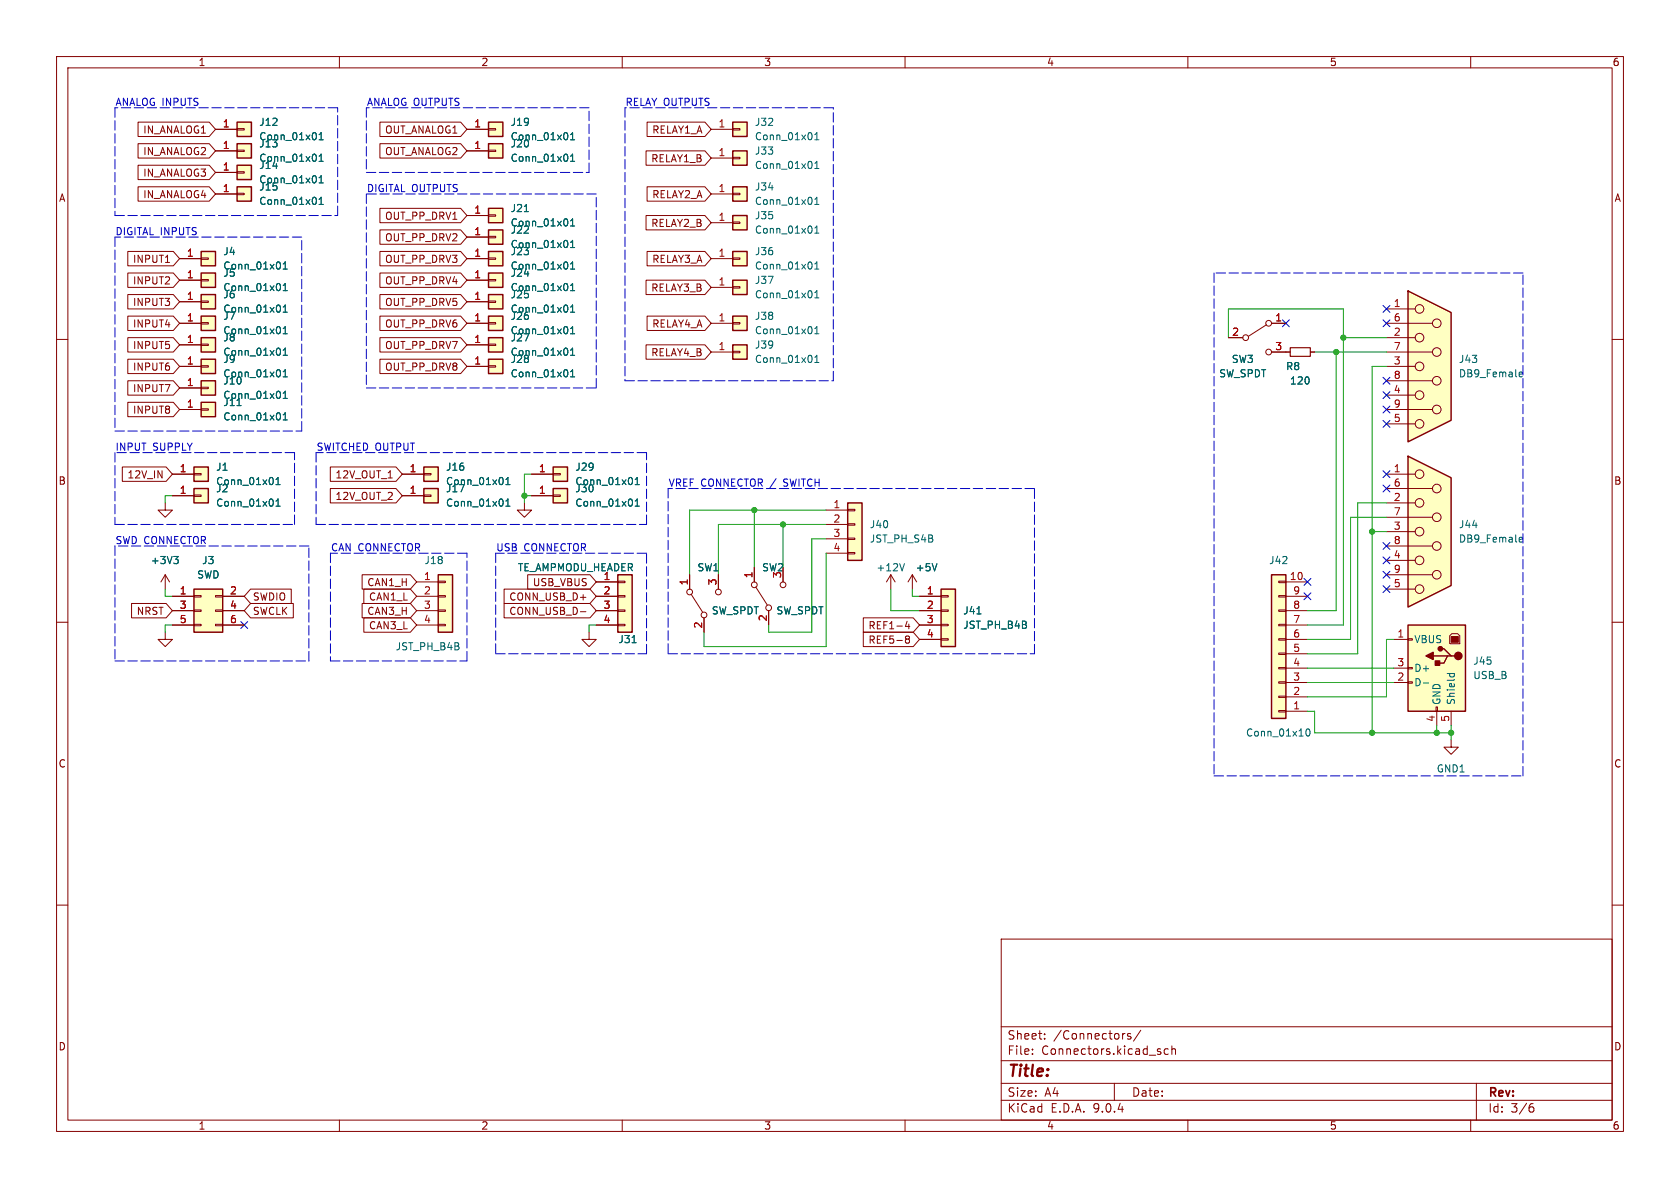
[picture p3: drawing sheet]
<svg xmlns="http://www.w3.org/2000/svg" width="297mm" height="210mm" viewBox="0 0 297 210" stroke-linecap="round" stroke-linejoin="round" font-family="sans-serif">
<g fill="none" stroke="#840000" stroke-width=".18">
<path d="M10 10h277v190h-277zM12 12h273v186h-273zM60 10v2M110 10v2M160 10v2M210 10v2M260 10v2M10 60h2M285 60h2M29.2 88.9v1.3h1.3l-1.3 1.2-1.3-1.2h1.3M10 110h2M285 110h2"/>
<path d="M10 160h2M177 166h108v32h-108zM285 160h2M60 198v2M110 198v2M160 198v2M177 194.5h108M177 191.5h108M177 187.5h108M177 181.5h108M182.5 186.3v.1M182.5 185.5v.1"/>
<path d="M184.7 183.6v.1M184.7 182.8v.1M197 191.5v3M198.7 182.7h.2M199.9 182.8l-.4-.1-.2 .2 .1 .2 .5 .2v.3h-.6M201.7 182.1l-1.3 2M205.2 186v.3M206.5 185.5l-.4-.1-.3 .3v.4l.2 .2h.5M207.2 185.5l.2-.1 .3 .1 .1 .9M207.2 184.9v1.5M210 198v2M260 198v2"/>
<path d="M261 191.5v6.5M270.6 195.7h.4l.2 .3-.1 .5-.5 .1M271 195.1l-.4 .1"/>
</g>
<path d="M77.5 101.6h2.5v10.2h-2.5z" fill="#ffffc2"/>
<path d="M77.5 101.6h2.5v10.2h-2.5z" fill="none" stroke="#840000" stroke-width=".25"/>
<path d="M73.7 102.9h3.8M73.7 105.4h3.8M73.7 108h3.8M73.7 110.5h3.8M77.5 102.7h1.2v.3h-1.2zM77.5 105.3h1.2v.2h-1.2zM77.5 107.8h1.2v.3h-1.2zM77.5 110.4h1.2v.2h-1.2z" fill="none" stroke="#840000" stroke-width=".18"/>
<path d="M34.3 104.1h5.1v7.7h-5.1z" fill="#ffffc2"/>
<path d="M34.3 104.1h5.1v7.7h-5.1z" fill="none" stroke="#840000" stroke-width=".25"/>
<g fill="none" stroke="#840000" stroke-width=".18">
<path d="M29.2 111.8v1.2h1.3l-1.3 1.3-1.3-1.3h1.3M30.5 105.4h3.8M30.5 108h3.8M30.5 110.5h3.8M34.3 105.3h1.3v.2h-1.3zM34.3 107.8h1.3v.3h-1.3zM34.3 110.4h1.3v.2h-1.3zM38.1 105.3h1.3v.2h-1.3zM38.1 107.8h1.3v.3h-1.3zM38.1 110.4h1.3v.2h-1.3zM39.4 105.4h3.8M39.4 108h3.8"/>
<path d="M39.4 110.5h3.8"/>
</g>
<path d="M74.9 86.4h2.6v2.5h-2.6z" fill="#ffffc2"/>
<path d="M74.9 86.4h2.6v2.5h-2.6z" fill="none" stroke="#840000" stroke-width=".25"/>
<path d="M71.1 87.6h3.8M74.9 87.5h1.3v.3h-1.3z" fill="none" stroke="#840000" stroke-width=".18"/>
<path d="M89.4 89.5h.8M89.4 88.6l.4-.4v1.3" fill="none" stroke="#006464" stroke-width=".18"/>
<path d="M74.9 82.6h2.6v2.5h-2.6z" fill="#ffffc2"/>
<path d="M74.9 82.6h2.6v2.5h-2.6z" fill="none" stroke="#840000" stroke-width=".25"/>
<path d="M71.1 83.8h3.8M74.9 83.7h1.3v.2h-1.3z" fill="none" stroke="#840000" stroke-width=".18"/>
<path d="M89.4 85.7h.8M89.4 84.8l.4-.4v1.3" fill="none" stroke="#006464" stroke-width=".18"/>
<path d="M97.8 82.6h2.5v2.5h-2.5z" fill="#ffffc2"/>
<path d="M97.8 82.6h2.5v2.5h-2.5z" fill="none" stroke="#840000" stroke-width=".25"/>
<path d="M94 83.8h3.8M97.8 83.7h1.3v.2h-1.3z" fill="none" stroke="#840000" stroke-width=".18"/>
<path d="M112.3 85.7h.7M112.3 84.8l.4-.4v1.3" fill="none" stroke="#006464" stroke-width=".18"/>
<path d="M166.4 104.1h2.5v10.2h-2.5z" fill="#ffffc2"/>
<path d="M166.4 104.1h2.5v10.2h-2.5z" fill="none" stroke="#840000" stroke-width=".25"/>
<g fill="none" stroke="#840000" stroke-width=".18">
<path d="M157.5 101.6l-.8 1.3M157.5 101.6l.7 1.3M157.5 101.6v2.5M161.3 101.6l-.8 1.3M161.3 101.6l.8 1.3M161.3 101.6v2.5M162.6 105.4h3.8M162.6 108h3.8M162.6 110.5h3.8M162.6 113h3.8M166.4 105.3h1.2v.2h-1.2zM166.4 107.8h1.2v.3h-1.2z"/>
<path d="M166.4 110.4h1.2v.2h-1.2zM166.4 112.9h1.2v.3h-1.2z"/>
</g>
<path d="M159.9 99.6l-.4 1.3M165.6 99.6l-.4 1.3M172.7 108.5h.7" fill="none" stroke="#006464" stroke-width=".18"/>
<path d="M97.8 86.4h2.5v2.5h-2.5z" fill="#ffffc2"/>
<path d="M97.8 86.4h2.5v2.5h-2.5z" fill="none" stroke="#840000" stroke-width=".25"/>
<g fill="none" stroke="#840000" stroke-width=".18">
<path d="M94 87.6h3.8M97.8 87.5h1.3v.3h-1.3zM29.2 101.6l-.8 1.3M29.2 101.6l.8 1.3M29.2 101.6v2.5M121.9 101.6v2.5M122.2 105l2 3.2M124.5 109.2v2.6M127 101.6v2.5M133.3 100.3v2.6M133.6 103.8l2 3.1M135.9 108v2.5"/>
<path d="M138.4 100.3v2.6"/>
<circle cx="121.9" cy="104.6" r=".51"/>
<circle cx="124.5" cy="108.7" r=".51"/>
<circle cx="127" cy="104.6" r=".51"/>
<circle cx="133.4" cy="103.4" r=".51"/>
<circle cx="135.9" cy="107.4" r=".51"/>
<circle cx="138.4" cy="103.4" r=".51"/>
</g>
<path d="M30.7 98.4h.8l-.4 .5M31.3 98.9l.2 .2v.3l-.2 .2M112.3 89.5h.7M112.3 88.6l.4-.4v1.3" fill="none" stroke="#006464" stroke-width=".18"/>
<path d="M129.5 33h2.6v2.6h-2.6z" fill="#ffffc2"/>
<path d="M129.5 33h2.6v2.6h-2.6z" fill="none" stroke="#840000" stroke-width=".25"/>
<path d="M125.7 34.3h3.8M129.5 34.2h1.3v.2h-1.3z" fill="none" stroke="#840000" stroke-width=".18"/>
<path d="M144 36.1h.8M144 35.2l.4-.3v1.2" fill="none" stroke="#006464" stroke-width=".18"/>
<path d="M129.5 38.1h2.6v2.5h-2.6z" fill="#ffffc2"/>
<path d="M129.5 38.1h2.6v2.5h-2.6z" fill="none" stroke="#840000" stroke-width=".25"/>
<path d="M125.7 39.4h3.8M129.5 39.2h1.3v.3h-1.3z" fill="none" stroke="#840000" stroke-width=".18"/>
<path d="M144 41.2h.8M144 40.3l.4-.4v1.3" fill="none" stroke="#006464" stroke-width=".18"/>
<path d="M129.5 26.7h2.6v2.5h-2.6z" fill="#ffffc2"/>
<path d="M129.5 26.7h2.6v2.5h-2.6z" fill="none" stroke="#840000" stroke-width=".25"/>
<path d="M125.7 27.9h3.8M129.5 27.8h1.3v.3h-1.3z" fill="none" stroke="#840000" stroke-width=".18"/>
<path d="M144 29.8h.8M144 28.9l.4-.4v1.3" fill="none" stroke="#006464" stroke-width=".18"/>
<path d="M129.5 21.6h2.6v2.5h-2.6z" fill="#ffffc2"/>
<path d="M129.5 21.6h2.6v2.5h-2.6z" fill="none" stroke="#840000" stroke-width=".25"/>
<path d="M125.7 22.9h3.8M129.5 22.7h1.3v.3h-1.3z" fill="none" stroke="#840000" stroke-width=".18"/>
<path d="M144 24.7h.8M144 23.8l.4-.4v1.3" fill="none" stroke="#006464" stroke-width=".18"/>
<path d="M129.5 61h2.6v2.5h-2.6z" fill="#ffffc2"/>
<path d="M129.5 61h2.6v2.5h-2.6z" fill="none" stroke="#840000" stroke-width=".25"/>
<path d="M125.7 62.2h3.8M129.5 62.1h1.3v.3h-1.3z" fill="none" stroke="#840000" stroke-width=".18"/>
<path d="M144 64.1h.8M144 63.2l.4-.4v1.3" fill="none" stroke="#006464" stroke-width=".18"/>
<path d="M129.5 55.9h2.6v2.5h-2.6z" fill="#ffffc2"/>
<path d="M129.5 55.9h2.6v2.5h-2.6z" fill="none" stroke="#840000" stroke-width=".25"/>
<path d="M125.7 57.2h3.8M129.5 57h1.3v.3h-1.3z" fill="none" stroke="#840000" stroke-width=".18"/>
<path d="M144 59h.8M144 58.1l.4-.4v1.3" fill="none" stroke="#006464" stroke-width=".18"/>
<path d="M129.5 44.5h2.6v2.5h-2.6z" fill="#ffffc2"/>
<path d="M129.5 44.5h2.6v2.5h-2.6z" fill="none" stroke="#840000" stroke-width=".25"/>
<path d="M125.7 45.7h3.8M129.5 45.6h1.3v.2h-1.3z" fill="none" stroke="#840000" stroke-width=".18"/>
<path d="M144 47.6h.8M144 46.7l.4-.4v1.3" fill="none" stroke="#006464" stroke-width=".18"/>
<path d="M129.5 49.5h2.6v2.6h-2.6z" fill="#ffffc2"/>
<path d="M129.5 49.5h2.6v2.6h-2.6z" fill="none" stroke="#840000" stroke-width=".25"/>
<path d="M125.7 50.8h3.8M129.5 50.7h1.3v.2h-1.3z" fill="none" stroke="#840000" stroke-width=".18"/>
<path d="M144 52.6h.8M144 51.7l.4-.3v1.2" fill="none" stroke="#006464" stroke-width=".18"/>
<path d="M86.4 36.8h2.5v2.6h-2.5z" fill="#ffffc2"/>
<path d="M86.4 36.8h2.5v2.6h-2.5z" fill="none" stroke="#840000" stroke-width=".25"/>
<path d="M82.5 38.1h3.9M86.4 38h1.2v.2h-1.2z" fill="none" stroke="#840000" stroke-width=".18"/>
<path d="M92.7 37.4h.7M100.9 39.9h.7M100.9 39l.3-.3v1.2" fill="none" stroke="#006464" stroke-width=".18"/>
<path d="M86.4 40.6h2.5v2.6h-2.5z" fill="#ffffc2"/>
<path d="M86.4 40.6h2.5v2.6h-2.5z" fill="none" stroke="#840000" stroke-width=".25"/>
<path d="M82.5 41.9h3.9M86.4 41.8h1.2v.2h-1.2z" fill="none" stroke="#840000" stroke-width=".18"/>
<path d="M100.9 43.8h.7M100.9 42.9l.3-.4v1.3" fill="none" stroke="#006464" stroke-width=".18"/>
<path d="M86.4 44.5h2.5v2.5h-2.5z" fill="#ffffc2"/>
<path d="M86.4 44.5h2.5v2.5h-2.5z" fill="none" stroke="#840000" stroke-width=".25"/>
<path d="M82.5 45.7h3.9M86.4 45.6h1.2v.2h-1.2z" fill="none" stroke="#840000" stroke-width=".18"/>
<path d="M100.9 47.6h.7M100.9 46.7l.3-.4v1.3" fill="none" stroke="#006464" stroke-width=".18"/>
<path d="M86.4 25.4h2.5v2.5h-2.5z" fill="#ffffc2"/>
<path d="M86.4 25.4h2.5v2.5h-2.5z" fill="none" stroke="#840000" stroke-width=".25"/>
<path d="M82.5 26.7h3.9M86.4 26.5h1.2v.3h-1.2z" fill="none" stroke="#840000" stroke-width=".18"/>
<path d="M100.9 28.5h.7M100.9 27.6l.3-.4v1.3" fill="none" stroke="#006464" stroke-width=".18"/>
<path d="M86.4 21.6h2.5v2.5h-2.5z" fill="#ffffc2"/>
<path d="M86.4 21.6h2.5v2.5h-2.5z" fill="none" stroke="#840000" stroke-width=".25"/>
<path d="M82.5 22.9h3.9M86.4 22.7h1.2v.3h-1.2zM256.5 130.8v1.3h1.3l-1.3 1.3-1.2-1.3h1.2" fill="none" stroke="#840000" stroke-width=".18"/>
<path d="M100.9 24.7h.7M100.9 23.8l.3-.4v1.3" fill="none" stroke="#006464" stroke-width=".18"/>
<path d="M86.4 63.5h2.5v2.5h-2.5z" fill="#ffffc2"/>
<path d="M86.4 63.5h2.5v2.5h-2.5z" fill="none" stroke="#840000" stroke-width=".25"/>
<path d="M82.5 64.8h3.9M86.4 64.6h1.2v.3h-1.2z" fill="none" stroke="#840000" stroke-width=".18"/>
<path d="M100.9 66.6h.7M100.9 65.7l.3-.4v1.3" fill="none" stroke="#006464" stroke-width=".18"/>
<path d="M248.9 51.4l7.6 3.8v19.1l-7.6 3.8z" fill="#ffffc2"/>
<path d="M248.9 51.4l7.6 3.8v19.1l-7.6 3.8z" fill="none" stroke="#840000" stroke-width=".25"/>
<g fill="none" stroke="#840000" stroke-width=".18">
<path d="M245.1 54.6h5.1M245.1 57.2h8.1M245.1 59.7h5.1M245.1 62.2h8.1M245.1 64.8h5.1M245.1 67.3h8.1M245.1 69.9h5.1M245.1 72.4h8.1M245.1 74.9h5.1M92.7 88.9v1.3h1.3l-1.3 1.2-1.3-1.2h1.3"/>
<circle cx="251" cy="59.7" r=".76"/>
<circle cx="251" cy="54.6" r=".76"/>
<circle cx="254" cy="57.1" r=".76"/>
<circle cx="251" cy="69.8" r=".76"/>
<circle cx="251" cy="74.9" r=".76"/>
<circle cx="251" cy="64.8" r=".76"/>
<circle cx="254" cy="62.2" r=".76"/>
<circle cx="254" cy="72.4" r=".76"/>
<circle cx="254" cy="67.3" r=".76"/>
</g>
<path d="M268.6 66.6h.5M268.6 65.8h.4l.2 .3-.6 .1" fill="none" stroke="#006464" stroke-width=".18"/>
<path d="M248.9 80.6l7.6 3.9v19l-7.6 3.8z" fill="#ffffc2"/>
<path d="M248.9 80.6l7.6 3.9v19l-7.6 3.8z" fill="none" stroke="#840000" stroke-width=".25"/>
<g fill="none" stroke="#840000" stroke-width=".18">
<path d="M245.1 83.8h5.1M245.1 86.4h8.1M245.1 88.9h5.1M245.1 91.4h8.1M245.1 94h5.1M245.1 96.5h8.1M245.1 99.1h5.1M245.1 101.6h8.1M245.1 104.1h5.1"/>
<circle cx="251" cy="88.9" r=".76"/>
<circle cx="251" cy="83.8" r=".76"/>
<circle cx="251" cy="94" r=".76"/>
<circle cx="251" cy="99.1" r=".76"/>
<circle cx="254" cy="86.4" r=".76"/>
<circle cx="254" cy="96.5" r=".76"/>
<circle cx="254" cy="91.4" r=".76"/>
<circle cx="251" cy="104.1" r=".76"/>
<circle cx="254" cy="101.6" r=".76"/>
</g>
<path d="M268.6 95.8h.5M268.6 95h.4l.2 .3-.6 .1" fill="none" stroke="#006464" stroke-width=".18"/>
<path d="M248.9 110.5h10.2v15.2h-10.2z" fill="#ffffc2"/>
<path d="M248.9 110.5h10.2v15.2h-10.2zM253.4 116h2.5M254.6 114.7h.7l1.2 1.3h.7M256.5 116h-.6l-.6 1.2h-1.3" fill="none" stroke="#840000" stroke-width=".25"/>
<path d="M246.4 113h2.5M246.4 118.1h2.5M248.9 112.9h.8v.3h-.8zM248.9 118h.8v.2h-.8zM256.7 112h1l.4 .4v1.4h-1.8v-1.4zM246.4 120.7h2.5M248.9 120.5h.8v.3h-.8zM253.9 125h.2v.7h-.2zM254 125.7v2.6M256.5 125.7v2.6" fill="none" stroke="#840000" stroke-width=".18"/>
<path d="M256.5 112.5h1.3v1h-1.3z" fill="#840000" stroke="#840000" stroke-width=".18"/>
<g fill="#840000" stroke="#840000" stroke-width=".25">
<path d="M253.7 116.8h.8v.8h-.8z"/>
<path d="M252.1 116l1.3-.7v1.3z"/>
<circle cx="257.8" cy="116" r=".63"/>
<circle cx="254.6" cy="114.7" r=".38"/>
</g>
<path d="M255.8 119.1h1.3M256.3 119.1v.3M257.1 119.1v.3M251.6 120.7h1" fill="none" stroke="#006464" stroke-width=".18"/>
<path d="M86.4 59.7h2.5v2.5h-2.5z" fill="#ffffc2"/>
<path d="M86.4 59.7h2.5v2.5h-2.5z" fill="none" stroke="#840000" stroke-width=".25"/>
<path d="M82.5 61h3.9M86.4 60.8h1.2v.3h-1.2z" fill="none" stroke="#840000" stroke-width=".18"/>
<path d="M100.9 62.8h.7M100.9 61.9l.3-.4v1.3" fill="none" stroke="#006464" stroke-width=".18"/>
<path d="M224.8 101.6h2.5v25.4h-2.5z" fill="#ffffc2"/>
<path d="M224.8 101.6h2.5v25.4h-2.5z" fill="none" stroke="#840000" stroke-width=".25"/>
<g fill="none" stroke="#840000" stroke-width=".18">
<path d="M226.1 118h1.2v.2h-1.2zM226.1 115.4h1.2v.3h-1.2zM226.1 112.9h1.2v.3h-1.2zM226.1 110.4h1.2v.2h-1.2zM226.1 107.8h1.2v.3h-1.2zM226.1 105.3h1.2v.2h-1.2zM226.1 102.7h1.2v.3h-1.2zM227.3 118.1h3.8M227.3 115.6h3.8M227.3 113h3.8M227.3 110.5h3.8M227.3 108h3.8"/>
<path d="M227.3 105.4h3.8M227.3 102.9h3.8M226.1 125.6h1.2v.3h-1.2zM226.1 123.1h1.2v.2h-1.2zM226.1 120.5h1.2v.3h-1.2zM227.3 125.7h3.8M227.3 123.2h3.8M227.3 120.7h3.8"/>
</g>
<path d="M231 129l.2-.2a.68 .68 0 0 1 .4 .7 .68 .68 0 0 1-.4 .6l-.2-.1-.1-.4z" fill="none" stroke="#006464" stroke-width=".18"/>
<path d="M86.4 55.9h2.5v2.5h-2.5z" fill="#ffffc2"/>
<path d="M86.4 55.9h2.5v2.5h-2.5z" fill="none" stroke="#840000" stroke-width=".25"/>
<g fill="none" stroke="#840000" stroke-width=".18">
<path d="M82.5 57.2h3.9M86.4 57h1.2v.3h-1.2zM217.2 59.7h2.5M223.9 57.4l-3.2 2M224.8 57.2h2.5M224.8 62.2h3.3M231.6 62.2h.8"/>
<circle cx="220.2" cy="59.7" r=".51"/>
<circle cx="224.3" cy="57.2" r=".51"/>
<circle cx="224.3" cy="62.2" r=".51"/>
</g>
<path d="M100.9 59h.7M100.9 58.1l.3-.4v1.3" fill="none" stroke="#006464" stroke-width=".18"/>
<path d="M228.1 61.5h3.5v1.5h-3.5z" fill="none" stroke="#840000" stroke-width=".2"/>
<path d="M86.4 48.3h2.5v2.5h-2.5z" fill="#ffffc2"/>
<path d="M86.4 48.3h2.5v2.5h-2.5z" fill="none" stroke="#840000" stroke-width=".25"/>
<path d="M82.5 49.5h3.9M86.4 49.4h1.2v.3h-1.2z" fill="none" stroke="#840000" stroke-width=".18"/>
<path d="M100.9 51.4h.7M100.9 50.5l.3-.4v1.3" fill="none" stroke="#006464" stroke-width=".18"/>
<path d="M86.4 52.1h2.5v2.5h-2.5z" fill="#ffffc2"/>
<path d="M86.4 52.1h2.5v2.5h-2.5z" fill="none" stroke="#840000" stroke-width=".25"/>
<path d="M82.5 53.3h3.9M86.4 53.2h1.2v.3h-1.2z" fill="none" stroke="#840000" stroke-width=".18"/>
<path d="M100.9 55.2h.7M100.9 54.3l.3-.4v1.3" fill="none" stroke="#006464" stroke-width=".18"/>
<path d="M35.6 71.1h2.5v2.6h-2.5z" fill="#ffffc2"/>
<path d="M35.6 71.1h2.5v2.6h-2.5z" fill="none" stroke="#840000" stroke-width=".25"/>
<path d="M31.7 72.4h3.9M35.6 72.3h1.2v.2h-1.2z" fill="none" stroke="#840000" stroke-width=".18"/>
<path d="M41.9 71.7h.7M50.1 74.2h.7M50.1 73.3l.3-.3v1.2" fill="none" stroke="#006464" stroke-width=".18"/>
<path d="M41.9 21.6h2.5v2.5h-2.5z" fill="#ffffc2"/>
<path d="M41.9 21.6h2.5v2.5h-2.5z" fill="none" stroke="#840000" stroke-width=".25"/>
<path d="M38.1 22.9h3.8M41.9 22.7h1.3v.3h-1.3z" fill="none" stroke="#840000" stroke-width=".18"/>
<path d="M56.4 24.7h.7M56.4 23.8l.4-.4v1.3" fill="none" stroke="#006464" stroke-width=".18"/>
<path d="M109.2 101.6h2.6v10.2h-2.6z" fill="#ffffc2"/>
<path d="M109.2 101.6h2.6v10.2h-2.6z" fill="none" stroke="#840000" stroke-width=".25"/>
<path d="M104.1 111.8v1.2h1.3l-1.3 1.3-1.2-1.3h1.2M105.4 102.9h3.8M105.4 105.4h3.8M105.4 108h3.8M105.4 110.5h3.8M109.2 102.7h1.3v.3h-1.3zM109.2 105.3h1.3v.2h-1.3zM109.2 107.8h1.3v.3h-1.3zM109.2 110.4h1.3v.2h-1.3z" fill="none" stroke="#840000" stroke-width=".18"/>
<path d="M111.8 113.6h.7" fill="none" stroke="#006464" stroke-width=".18"/>
<path d="M41.9 25.4h2.5v2.5h-2.5z" fill="#ffffc2"/>
<path d="M41.9 25.4h2.5v2.5h-2.5z" fill="none" stroke="#840000" stroke-width=".25"/>
<path d="M38.1 26.7h3.8M41.9 26.5h1.3v.3h-1.3z" fill="none" stroke="#840000" stroke-width=".18"/>
<path d="M56.4 28.5h.7M56.4 27.6l.4-.4v1.3" fill="none" stroke="#006464" stroke-width=".18"/>
<path d="M41.9 33h2.5v2.6h-2.5z" fill="#ffffc2"/>
<path d="M41.9 33h2.5v2.6h-2.5z" fill="none" stroke="#840000" stroke-width=".25"/>
<path d="M38.1 34.3h3.8M41.9 34.2h1.3v.2h-1.3z" fill="none" stroke="#840000" stroke-width=".18"/>
<path d="M56.4 36.1h.7M56.4 35.2l.4-.3v1.2" fill="none" stroke="#006464" stroke-width=".18"/>
<path d="M41.9 29.2h2.5v2.6h-2.5z" fill="#ffffc2"/>
<path d="M41.9 29.2h2.5v2.6h-2.5z" fill="none" stroke="#840000" stroke-width=".25"/>
<path d="M38.1 30.5h3.8M41.9 30.4h1.3v.2h-1.3z" fill="none" stroke="#840000" stroke-width=".18"/>
<path d="M56.4 32.3h.7M56.4 31.4l.4-.3v1.2" fill="none" stroke="#006464" stroke-width=".18"/>
<path d="M35.6 52.1h2.5v2.5h-2.5z" fill="#ffffc2"/>
<path d="M35.6 52.1h2.5v2.5h-2.5z" fill="none" stroke="#840000" stroke-width=".25"/>
<path d="M31.7 53.3h3.9M35.6 53.2h1.2v.3h-1.2z" fill="none" stroke="#840000" stroke-width=".18"/>
<path d="M50.1 55.2h.7M50.1 54.3l.3-.4v1.3" fill="none" stroke="#006464" stroke-width=".18"/>
<path d="M35.6 55.9h2.5v2.5h-2.5z" fill="#ffffc2"/>
<path d="M35.6 55.9h2.5v2.5h-2.5z" fill="none" stroke="#840000" stroke-width=".25"/>
<path d="M31.7 57.2h3.9M35.6 57h1.2v.3h-1.2z" fill="none" stroke="#840000" stroke-width=".18"/>
<path d="M50.1 59h.7M50.1 58.1l.3-.4v1.3" fill="none" stroke="#006464" stroke-width=".18"/>
<path d="M35.6 48.3h2.5v2.5h-2.5z" fill="#ffffc2"/>
<path d="M35.6 48.3h2.5v2.5h-2.5z" fill="none" stroke="#840000" stroke-width=".25"/>
<path d="M31.7 49.5h3.9M35.6 49.4h1.2v.3h-1.2z" fill="none" stroke="#840000" stroke-width=".18"/>
<path d="M50.1 51.4h.7M50.1 50.5l.3-.4v1.3" fill="none" stroke="#006464" stroke-width=".18"/>
<path d="M35.6 44.5h2.5v2.5h-2.5z" fill="#ffffc2"/>
<path d="M35.6 44.5h2.5v2.5h-2.5z" fill="none" stroke="#840000" stroke-width=".25"/>
<path d="M31.7 45.7h3.9M35.6 45.6h1.2v.2h-1.2z" fill="none" stroke="#840000" stroke-width=".18"/>
<path d="M50.1 47.6h.7M50.1 46.7l.3-.4v1.3" fill="none" stroke="#006464" stroke-width=".18"/>
<path d="M35.6 59.7h2.5v2.5h-2.5z" fill="#ffffc2"/>
<path d="M35.6 59.7h2.5v2.5h-2.5z" fill="none" stroke="#840000" stroke-width=".25"/>
<path d="M31.7 61h3.9M35.6 60.8h1.2v.3h-1.2z" fill="none" stroke="#840000" stroke-width=".18"/>
<path d="M50.1 62.8h.7M50.1 61.9l.3-.4v1.3" fill="none" stroke="#006464" stroke-width=".18"/>
<path d="M35.6 63.5h2.5v2.5h-2.5z" fill="#ffffc2"/>
<path d="M35.6 63.5h2.5v2.5h-2.5z" fill="none" stroke="#840000" stroke-width=".25"/>
<path d="M31.7 64.8h3.9M35.6 64.6h1.2v.3h-1.2z" fill="none" stroke="#840000" stroke-width=".18"/>
<path d="M50.1 66.6h.7M50.1 65.7l.3-.4v1.3" fill="none" stroke="#006464" stroke-width=".18"/>
<path d="M149.9 88.9h2.5v10.2h-2.5z" fill="#ffffc2"/>
<path d="M149.9 88.9h2.5v10.2h-2.5z" fill="none" stroke="#840000" stroke-width=".25"/>
<path d="M146 90.2h3.9M146 92.7h3.9M146 95.3h3.9M146 97.8h3.9M149.9 90h1.2v.3h-1.2zM149.9 92.6h1.2v.2h-1.2zM149.9 95.1h1.2v.3h-1.2zM149.9 97.7h1.2v.2h-1.2z" fill="none" stroke="#840000" stroke-width=".18"/>
<path d="M35.6 67.3h2.5v2.6h-2.5z" fill="#ffffc2"/>
<path d="M35.6 67.3h2.5v2.6h-2.5z" fill="none" stroke="#840000" stroke-width=".25"/>
<path d="M31.7 68.6h3.9M35.6 68.5h1.2v.2h-1.2z" fill="none" stroke="#840000" stroke-width=".18"/>
<path d="M50.1 70.4h.7M50.1 69.5l.3-.3v1.2" fill="none" stroke="#006464" stroke-width=".18"/>
<path d="M34.3 82.6h2.5v2.5h-2.5z" fill="#ffffc2"/>
<path d="M34.3 82.6h2.5v2.5h-2.5z" fill="none" stroke="#840000" stroke-width=".25"/>
<path d="M30.5 83.8h3.8M34.3 83.7h1.3v.2h-1.3z" fill="none" stroke="#840000" stroke-width=".18"/>
<path d="M48.8 85.7h.7M48.8 84.8l.4-.4v1.3" fill="none" stroke="#006464" stroke-width=".18"/>
<path d="M34.3 86.4h2.5v2.5h-2.5z" fill="#ffffc2"/>
<path d="M34.3 86.4h2.5v2.5h-2.5z" fill="none" stroke="#840000" stroke-width=".25"/>
<g fill="none" stroke="#840000" stroke-width=".18">
<path d="M24.4 33h12.6l1.1 1.3-1.1 1.3h-12.6zM24.4 21.6h12.6l1.1 1.3-1.1 1.2h-12.6zM24.4 29.2h12.6l1.1 1.3-1.1 1.3h-12.6zM24.4 25.4h12.6l1.1 1.3-1.1 1.2h-12.6zM38.1 26.7h3.8M38.1 22.9h3.8M38.1 34.3h3.8M38.1 30.5h3.8M67.2 25.4h14.2l1.1 1.3-1.1 1.2h-14.2zM67.2 21.6h14.2l1.1 1.3-1.1 1.2h-14.2zM67.2 36.8h14.2l1.1 1.3-1.1 1.3h-14.2zM82.5 38.1h3.9"/>
<path d="M82.5 26.7h3.9M82.5 22.9h3.9M114.2 38.1h10.4l1.1 1.3-1.1 1.2h-10.4zM114.2 26.7h10.4l1.1 1.2-1.1 1.3h-10.4zM114.4 33h10.2l1.1 1.3-1.1 1.3h-10.2zM114.4 21.6h10.2l1.1 1.3-1.1 1.2h-10.2zM22.6 48.3h8l1.1 1.2-1.1 1.3h-8zM22.6 55.9h8l1.1 1.3-1.1 1.2h-8zM22.6 59.7h8l1.1 1.3-1.1 1.2h-8zM22.6 52.1h8l1.1 1.2-1.1 1.3h-8zM22.6 44.4h8l1.1 1.3-1.1 1.3h-8zM29.3 46.4h.7"/>
<path d="M31.7 57.2h3.9M31.7 45.7h3.9M31.7 49.5h3.9M31.7 53.3h3.9M67.2 52.1h14.2l1.1 1.2-1.1 1.3h-14.2zM67.2 55.9h14.2l1.1 1.3-1.1 1.2h-14.2zM67.2 48.3h14.2l1.1 1.2-1.1 1.3h-14.2zM67.2 59.7h14.2l1.1 1.3-1.1 1.2h-14.2zM67.2 44.4h14.2l1.1 1.3-1.1 1.3h-14.2zM67.2 40.6h14.2l1.1 1.3-1.1 1.3h-14.2zM82.5 57.2h3.9M82.5 41.9h3.9"/>
<path d="M82.5 45.7h3.9M82.5 49.5h3.9M82.5 53.3h3.9M114.2 49.5h10.4l1.1 1.3-1.1 1.3h-10.4zM114.4 44.4h10.2l1.1 1.3-1.1 1.3h-10.2zM114.4 55.9h10.2l1.1 1.3-1.1 1.2h-10.2zM217.2 59.7h2.5M224.8 57.2h2.5M22.6 71.1h8l1.1 1.3-1.1 1.3h-8zM22.6 67.3h8l1.1 1.3-1.1 1.3h-8zM22.6 63.5h8l1.1 1.3-1.1 1.2h-8zM31.7 64.8h3.9"/>
<path d="M31.7 61h3.9M31.7 72.4h3.9M31.7 68.6h3.9M67.2 63.5h14.2l1.1 1.3-1.1 1.2h-14.2zM82.5 64.8h3.9M82.5 61h3.9M114.2 61h10.4l1.1 1.2-1.1 1.3h-10.4zM224.8 62.2h3.3M231.6 62.2h.8M21.6 82.5h7.8l1.1 1.3-1.1 1.3h-7.8zM30.5 87.6h3.8M30.5 83.8h3.8"/>
<path d="M34.3 87.5h1.3v.3h-1.3zM58.4 86.4h11.6l1.1 1.2-1.1 1.3h-11.6zM58.4 82.5h11.6l1.1 1.3-1.1 1.3h-11.6zM68.6 84.5h.7M71.1 87.6h3.8M71.1 83.8h3.8M94 87.6h3.8M94 83.8h3.8M23.3 106.7h6.1l1.1 1.3-1.1 1.2h-6.1zM30.5 105.4h3.8M30.5 108h3.8M30.5 110.5h3.8"/>
<path d="M39.4 105.4h3.8M39.4 108h3.8M39.4 110.5h3.8M44.3 104.1h7.2v2.6h-7.2l-1.1-1.3zM44.3 106.7h7.6v2.5h-7.6l-1.1-1.2zM64 101.6h8.5l1.2 1.3-1.2 1.2h-8.5zM64 106.7h8.5l1.2 1.3-1.2 1.2h-8.5zM64.3 109.2h8.2l1.2 1.3-1.2 1.3h-8.2zM64.3 104.1h8.2l1.2 1.3-1.2 1.3h-8.2zM89.1 106.7h15.2l1.1 1.3-1.1 1.2h-15.2zM89.1 104.1h15.2l1.1 1.3-1.1 1.3h-15.2zM93.3 101.6h11l1.1 1.3-1.1 1.2h-11z"/>
<path d="M102.6 108.1h1M105.4 105.4h3.8M105.4 108h3.8M105.4 110.5h3.8M105.4 102.9h3.8M121.9 101.6v2.5M124.5 109.2v2.6M127 101.6v2.5M133.3 100.3v2.6M135.9 108v2.5M138.4 100.3v2.6M152.6 111.8h8.8l1.2 1.2-1.2 1.3h-8.8z"/>
<path d="M152.6 109.2h8.8l1.2 1.3-1.2 1.3h-8.8zM160.1 112.7l.2 .3M160.1 112.7l.2-.3 .4 .1 .1 .2-.3 .3M160.3 113h.2M160.3 113l-.2 .2M160.4 109.8l-.3 .9h.7M160.5 113l.3 .2-.1 .4-.4 .1-.2-.2M160.7 110.3v.9M162.6 105.4h3.8M162.6 108h3.8M162.6 110.5h3.8M162.6 113h3.8"/>
</g>
<g fill="none" stroke="#006464" stroke-width=".18">
<path d="M56.4 28.5h.7M56.4 24.7h.7M56.4 23.8l.4-.4v1.3M56.4 27.6l.4-.4v1.3M56.4 31.4l.4-.3v1.2M56.4 35.2l.4-.3v1.2M56.4 36.1h.7M56.4 32.3h.7M92.7 37.4h.7M100.9 39.9h.7M100.9 23.8l.3-.4v1.3M100.9 27.6l.3-.4v1.3"/>
<path d="M100.9 39l.3-.3v1.2M100.9 28.5h.7M100.9 24.7h.7M50.1 47.6h.7M50.1 59h.7M50.1 51.4h.7M50.1 55.2h.7M50.1 46.7l.3-.4v1.3M50.1 50.5l.3-.4v1.3M50.1 54.3l.3-.4v1.3M50.1 58.1l.3-.4v1.3M100.9 42.9l.3-.4v1.3"/>
<path d="M100.9 46.7l.3-.4v1.3M100.9 50.5l.3-.4v1.3M100.9 54.3l.3-.4v1.3M100.9 58.1l.3-.4v1.3M100.9 43.8h.7M100.9 47.6h.7M100.9 59h.7M100.9 51.4h.7M100.9 55.2h.7M41.9 71.7h.7M50.1 66.6h.7M50.1 62.8h.7"/>
<path d="M50.1 61.9l.3-.4v1.3M50.1 65.7l.3-.4v1.3M50.1 69.5l.3-.3v1.2M50.1 73.3l.3-.3v1.2M50.1 74.2h.7M50.1 70.4h.7M100.9 61.9l.3-.4v1.3M100.9 65.7l.3-.4v1.3M100.9 66.6h.7M100.9 62.8h.7M30.7 98.4h.8l-.4 .5M31.3 98.9l.2 .2v.3l-.2 .2"/>
<path d="M48.8 89.5h.7M48.8 84.8l.4-.4v1.3M48.8 88.6l.4-.4v1.3M48.8 85.7h.7M89.4 89.5h.8M89.4 84.8l.4-.4v1.3M89.4 88.6l.4-.4v1.3M89.4 85.7h.8M112.3 89.5h.7M112.3 85.7h.7M112.3 84.8l.4-.4v1.3M112.3 88.6l.4-.4v1.3"/>
<path d="M165.6 99.6l-.4 1.3M111.8 113.6h.7M172.7 108.5h.7"/>
</g>
<g fill="none" stroke="#0000c2" stroke-width=".18" stroke-dasharray="1.7 .6">
<path d="M20.3 19.1v19M59.7 19.1h-39.4M64.8 19.1v11.4M104.1 19.1h-39.3M110.5 19.1v48.2M147.3 19.1h-36.8M20.3 38.1h39.4M59.7 38.1v-19M64.8 34.3v34.3M64.8 30.5h39.3M104.1 30.5v-11.4M105.4 34.3h-40.6"/>
<path d="M20.3 41.9v34.3M53.3 41.9h-33M214.6 48.3v88.9M269.2 48.3h-54.6M20.3 76.2h33M53.3 76.2v-34.3M64.8 68.6h40.6M105.4 68.6v-34.3M110.5 67.3h36.8M147.3 67.3v-48.2M20.3 92.7h31.8M20.3 80v12.7"/>
<path d="M20.3 96.5v20.3M52.1 80h-31.8M52.1 92.7v-12.7M54.6 96.5h-34.3M55.9 92.7h58.4M55.9 80v12.7M58.4 97.8v19M82.5 97.8h-24.1M87.6 97.8v17.8M114.3 80h-58.4M114.3 92.7v-12.7M114.3 97.8h-26.7"/>
<path d="M118.1 86.4v29.2M182.9 86.4h-64.8M20.3 116.8h34.3M54.6 116.8v-20.3M58.4 116.8h24.1M82.5 116.8v-19M87.6 115.6h26.7M114.3 115.6v-17.8M118.1 115.6h64.8M182.9 115.6v-29.2M214.6 137.2h54.6M269.2 137.2v-88.9"/>
</g>
<g fill="none" stroke="#009600" stroke-width=".18">
<path d="M217.2 59.7v-5.1h20.3v55.9h-6.4M237.5 59.7h7.6M232.4 62.2h12.7M236.2 62.2v45.8h-5.1M245.1 64.8h-2.5v64.7M30.5 87.6h-1.3v1.3M92.7 87.6h1.3M94 83.8h-1.3v5.1M133.3 90.2v10.1M138.4 92.7v7.6M146 97.8v16.5h-21.5v-2.5M146 95.3h-2.5v16.5h-7.6v-1.3"/>
<path d="M146 92.7h-19v8.9M146 90.2h-24.1v11.4M242.6 94h2.5M245.1 88.9h-5.1v26.7h-8.9M245.1 91.4h-6.3v21.6h-7.7M29.2 104.1v1.3h1.3M30.5 110.5h-1.3v1.3M105.4 110.5h-1.3v1.3M157.5 104.1v3.9h5.1M161.3 104.1v1.3h1.3M231.1 118.1h15.3M246.4 113h-1.3v10.2h-14"/>
<path d="M231.1 125.7h1.3v3.8h24.1M231.1 120.7h15.3M254 128.3v1.2M256.5 128.3v2.5"/>
</g>
<g fill="none" stroke="#000084" stroke-width=".18">
<path d="M226.7 56.5l1.2 1.3M227.9 56.5l-1.2 1.3M244.5 56.5l1.2 1.3M244.5 54l1.2 1.2M245.7 56.5l-1.2 1.3M245.7 54l-1.2 1.2M244.5 69.2l1.2 1.3M244.5 74.3l1.2 1.2M244.5 71.8l1.2 1.2M244.5 66.7l1.2 1.2M245.7 69.2l-1.2 1.3M245.7 74.3l-1.2 1.2"/>
<path d="M245.7 71.8l-1.2 1.2M245.7 66.7l-1.2 1.2M244.5 98.5l1.2 1.2M244.5 85.8l1.2 1.2M244.5 83.2l1.2 1.2M244.5 95.9l1.2 1.2M245.7 98.5l-1.2 1.2M245.7 85.8l-1.2 1.2M245.7 83.2l-1.2 1.2M245.7 95.9l-1.2 1.2M42.6 109.9l1.2 1.2M43.8 109.9l-1.2 1.2"/>
<path d="M230.5 104.8l1.2 1.2M230.5 102.3l1.2 1.2M231.7 104.8l-1.2 1.2M231.7 102.3l-1.2 1.2M244.5 103.5l1.2 1.2M244.5 101l1.2 1.2M245.7 103.5l-1.2 1.2M245.7 101l-1.2 1.2"/>
</g>
<g fill="#009600" stroke="#009600" stroke-width=".18">
<circle cx="254" cy="129.5" r=".46"/>
<circle cx="256.5" cy="129.5" r=".46"/>
<circle cx="242.6" cy="129.5" r=".46"/>
<circle cx="236.2" cy="62.2" r=".46"/>
<circle cx="237.5" cy="59.7" r=".46"/>
<circle cx="242.6" cy="94" r=".46"/>
<circle cx="138.4" cy="92.7" r=".46"/>
<circle cx="133.3" cy="90.2" r=".46"/>
<circle cx="92.7" cy="87.6" r=".46"/>
</g>
<text font-size="2.8" fill="#840000" x="178" y="190.9">Title:</text>
<g font-size="2.1" fill="#840000">
<text x="178" y="184">Sheet:</text>
<text x="186.2" y="184">/Connectors/</text>
<text x="178" y="186.7">File:</text>
<text x="184.1" y="186.7">Connectors.kicad_sch</text>
<text x="178" y="196.9">KiCad</text>
<text x="178" y="194.1">Size:</text>
<text x="184.7" y="194.1">A4</text>
<text x="185.7" y="196.9">E.D.A.</text>
<text x="193.3" y="196.9">9.0.4</text>
<text x="200" y="194.1">Date:</text>
<text x="263" y="194.3">Rev:</text>
<text x="263" y="196.9">Id:</text>
<text x="267.1" y="196.9">3/6</text>
</g>
<g font-size="1.8" fill="#840000">
<text x="35" y="11.9">1</text>
<text x="85" y="11.9">2</text>
<text x="135" y="11.9">3</text>
<text x="185" y="11.9">4</text>
<text x="235" y="11.9">5</text>
<text x="285" y="11.9">6</text>
<text x="25.2" y="23.8">IN_ANALOG1</text>
<text x="68" y="23.8">OUT_ANALOG1</text>
<text x="115.2" y="23.8">RELAY1_A</text>
<text x="25.2" y="27.6">IN_ANALOG2</text>
<text x="68" y="27.6">OUT_ANALOG2</text>
<text x="115" y="28.9">RELAY1_B</text>
<text x="10.3" y="35.9">A</text>
<text x="25.2" y="35.2">IN_ANALOG4</text>
<text x="25.2" y="31.4">IN_ANALOG3</text>
<text x="115.2" y="35.2">RELAY2_A</text>
<text x="285.3" y="35.9">A</text>
<text x="68" y="39.1">OUT_PP_DRV1</text>
<text x="115" y="40.3">RELAY2_B</text>
<text x="23.4" y="46.7">INPUT1</text>
<text x="68" y="46.7">OUT_PP_DRV3</text>
<text x="68" y="42.9">OUT_PP_DRV2</text>
<text x="115.2" y="46.7">RELAY3_A</text>
<text x="23.4" y="50.5">INPUT2</text>
<text x="68" y="50.5">OUT_PP_DRV4</text>
<text x="115" y="51.8">RELAY3_B</text>
<text x="23.4" y="58.1">INPUT4</text>
<text x="23.4" y="54.3">INPUT3</text>
<text x="68" y="54.3">OUT_PP_DRV5</text>
<text x="68" y="58.1">OUT_PP_DRV6</text>
<text x="115.2" y="58.1">RELAY4_A</text>
<text x="23.4" y="61.9">INPUT5</text>
<text x="23.4" y="65.7">INPUT6</text>
<text x="68" y="61.9">OUT_PP_DRV7</text>
<text x="68" y="65.7">OUT_PP_DRV8</text>
<text x="115" y="63.2">RELAY4_B</text>
<text x="23.4" y="69.5">INPUT7</text>
<text x="23.4" y="73.3">INPUT8</text>
<text x="10.3" y="85.9">B</text>
<text x="22.4" y="84.8">12V_IN</text>
<text x="59.2" y="88.6">12V_OUT_2</text>
<text x="59.2" y="84.8">12V_OUT_1</text>
<text x="285.3" y="85.9">B</text>
<text x="44.6" y="106.4">SWDIO</text>
<text x="64.8" y="103.8">CAN1_H</text>
<text x="65.1" y="106.4">CAN1_L</text>
<text x="89.9" y="106.4">CONN_USB_D+</text>
<text x="94.1" y="103.8">USB_VBUS</text>
<text x="24.1" y="108.9">NRST</text>
<text x="44.6" y="108.9">SWCLK</text>
<text x="64.8" y="108.9">CAN3_H</text>
<text x="65.1" y="111.4">CAN3_L</text>
<text x="89.9" y="108.9">CONN_USB_D-</text>
<text x="153.4" y="114">REF5-8</text>
<text x="153.4" y="111.4">REF1-4</text>
<text x="10.3" y="135.9">C</text>
<text x="285.3" y="135.9">C</text>
<text x="10.3" y="185.9">D</text>
<text x="285.3" y="185.9">D</text>
<text x="35" y="199.9">1</text>
<text x="85" y="199.9">2</text>
<text x="135" y="199.9">3</text>
<text x="185" y="199.9">4</text>
<text x="235" y="199.9">5</text>
<text x="285" y="199.9">6</text>
</g>
<g font-size="1.8" fill="#0000c2">
<text x="20.3" y="18.8">ANALOG INPUTS</text>
<text x="64.8" y="18.8">ANALOG OUTPUTS</text>
<text x="110.5" y="18.8">RELAY OUTPUTS</text>
<text x="64.8" y="34">DIGITAL OUTPUTS</text>
<text x="20.3" y="41.7">DIGITAL INPUTS</text>
<text x="20.3" y="79.8">INPUT</text>
<text x="27" y="79.8">SUPPLY</text>
<text x="55.9" y="79.8">SWITCHED OUTPUT</text>
<text x="118.1" y="86.1">VREF CONNECTOR /</text>
<text x="138.8" y="86.1">SWITCH</text>
<text x="20.3" y="96.3">SWD CONNECTOR</text>
<text x="58.4" y="97.5">CAN CONNECTOR</text>
<text x="87.6" y="97.5">USB</text>
<text x="92.6" y="97.5">CONNECTOR</text>
</g>
<g font-size="1.8" fill="#a90000">
<text x="39.3" y="22.6">1</text>
<text x="83.7" y="22.6">1</text>
<text x="126.9" y="22.6">1</text>
<text x="39.3" y="26.4">1</text>
<text x="83.7" y="26.4">1</text>
<text x="126.9" y="27.7">1</text>
<text x="39.3" y="34">1</text>
<text x="39.3" y="30.2">1</text>
<text x="126.9" y="34">1</text>
<text x="83.7" y="37.8">1</text>
<text x="83.7" y="41.7">1</text>
<text x="126.9" y="39.1">1</text>
<text x="32.9" y="45.5">1</text>
<text x="83.7" y="45.5">1</text>
<text x="126.9" y="45.5">1</text>
<text x="32.9" y="53.1">1</text>
<text x="32.9" y="49.3">1</text>
<text x="83.7" y="49.3">1</text>
<text x="83.7" y="53.1">1</text>
<text x="126.9" y="50.5">1</text>
<text x="32.9" y="56.9">1</text>
<text x="83.7" y="56.9">1</text>
<text x="126.9" y="56.9">1</text>
<text x="217.7" y="59.4">2</text>
<text x="225.4" y="56.9">1</text>
<text x="246.3" y="54.4">1</text>
<text x="246.3" y="56.9">6</text>
<text x="246.3" y="59.4">2</text>
<text x="32.9" y="60.7">1</text>
<text x="32.9" y="64.5">1</text>
<text x="83.7" y="64.5">1</text>
<text x="83.7" y="60.7">1</text>
<text x="126.9" y="62">1</text>
<text x="225.4" y="62">3</text>
<text x="246.3" y="62">7</text>
<text x="246.3" y="64.5">3</text>
<text x="32.9" y="68.3">1</text>
<text x="246.3" y="67.1">8</text>
<text x="246.3" y="69.6">4</text>
<text x="32.9" y="72.1">1</text>
<text x="246.3" y="72.1">9</text>
<text x="246.3" y="74.7">5</text>
<text x="31.7" y="83.6">1</text>
<text x="72.3" y="83.6">1</text>
<text x="95.2" y="83.6">1</text>
<text x="246.3" y="83.6">1</text>
<text x="31.7" y="87.4">1</text>
<text x="72.3" y="87.4">1</text>
<text x="95.2" y="87.4">1</text>
<text x="147.2" y="89.9">1</text>
<text x="246.3" y="86.1">6</text>
<text x="246.3" y="88.6">2</text>
<text x="147.2" y="92.5">2</text>
<text x="147.2" y="95">3</text>
<text x="246.3" y="91.2">7</text>
<text x="246.3" y="93.7">3</text>
<text x="147.2" y="97.5">4</text>
<text x="246.3" y="96.3">8</text>
<text x="246.3" y="98.8">4</text>
<text x="246.3" y="101.3">9</text>
<text x="31.7" y="105.2">1</text>
<text x="31.7" y="107.7">3</text>
<text x="40.6" y="105.2">2</text>
<text x="40.6" y="107.7">4</text>
<text x="74.9" y="102.6">1</text>
<text x="74.9" y="105.2">2</text>
<text x="74.9" y="107.7">3</text>
<text x="106.6" y="102.6">1</text>
<text x="106.6" y="105.2">2</text>
<text x="106.6" y="107.7">3</text>
<text x="121.7" y="103.6" transform="rotate(-90 121.7 103.6)">1</text>
<text x="126.7" y="103.6" transform="rotate(-90 126.7 103.6)">3</text>
<text x="133.1" y="102.3" transform="rotate(-90 133.1 102.3)">1</text>
<text x="138.2" y="102.3" transform="rotate(-90 138.2 102.3)">3</text>
<text x="163.8" y="105.2">1</text>
<text x="163.8" y="107.7">2</text>
<text x="227.9" y="102.6">10</text>
<text x="228.5" y="107.7">8</text>
<text x="228.5" y="105.2">9</text>
<text x="246.3" y="103.9">5</text>
<text x="31.7" y="110.2">5</text>
<text x="40.6" y="110.2">6</text>
<text x="74.9" y="110.2">4</text>
<text x="106.6" y="110.2">4</text>
<text x="124.2" y="111.2" transform="rotate(-90 124.2 111.2)">2</text>
<text x="135.6" y="109.9" transform="rotate(-90 135.6 109.9)">2</text>
<text x="163.8" y="110.2">3</text>
<text x="163.8" y="112.8">4</text>
<text x="228.5" y="112.8">6</text>
<text x="228.5" y="110.2">7</text>
<text x="246.9" y="112.8">1</text>
<text x="228.5" y="117.9">4</text>
<text x="228.5" y="115.3">5</text>
<text x="246.9" y="117.9">3</text>
<text x="228.5" y="125.5">1</text>
<text x="228.5" y="122.9">2</text>
<text x="228.5" y="120.4">3</text>
<text x="246.9" y="120.4">2</text>
<text x="253.7" y="127.7" transform="rotate(-90 253.7 127.7)">4</text>
<text x="256.3" y="127.7" transform="rotate(-90 256.3 127.7)">5</text>
</g>
<g font-size="1.8" fill="#006464">
<text x="45.7" y="22.5">J12</text>
<text x="90.2" y="22.5">J19</text>
<text x="133.4" y="22.5">J32</text>
<text x="45.7" y="25">Conn_01x01</text>
<text x="45.7" y="28.8">Conn_01x01</text>
<text x="45.7" y="26.3">J13</text>
<text x="90.2" y="28.8">Conn_01x01</text>
<text x="90.2" y="25">Conn_01x01</text>
<text x="90.2" y="26.3">J20</text>
<text x="133.4" y="25">Conn_01x01</text>
<text x="133.4" y="27.5">J33</text>
<text x="45.7" y="32.6">Conn_01x01</text>
<text x="45.7" y="33.9">J15</text>
<text x="45.7" y="30.1">J14</text>
<text x="133.4" y="30.1">Conn_01x01</text>
<text x="133.4" y="33.9">J34</text>
<text x="45.7" y="36.4">Conn_01x01</text>
<text x="90.2" y="40.2">Conn_01x01</text>
<text x="90.2" y="37.7">J21</text>
<text x="90.2" y="41.5">J22</text>
<text x="133.4" y="36.4">Conn_01x01</text>
<text x="133.4" y="41.5">Conn_01x01</text>
<text x="133.4" y="39">J35</text>
<text x="39.4" y="45.3">J4</text>
<text x="39.4" y="47.9">Conn_01x01</text>
<text x="90.2" y="44">Conn_01x01</text>
<text x="90.2" y="47.9">Conn_01x01</text>
<text x="90.2" y="45.3">J23</text>
<text x="133.4" y="47.9">Conn_01x01</text>
<text x="133.4" y="45.3">J36</text>
<text x="39.4" y="52.9">J6</text>
<text x="39.4" y="49.1">J5</text>
<text x="39.4" y="51.7">Conn_01x01</text>
<text x="90.2" y="51.7">Conn_01x01</text>
<text x="90.2" y="49.1">J24</text>
<text x="90.2" y="52.9">J25</text>
<text x="133.4" y="52.9">Conn_01x01</text>
<text x="133.4" y="50.4">J37</text>
<text x="39.4" y="55.5">Conn_01x01</text>
<text x="39.4" y="56.7">J7</text>
<text x="39.4" y="59.3">Conn_01x01</text>
<text x="90.2" y="59.3">Conn_01x01</text>
<text x="90.2" y="55.5">Conn_01x01</text>
<text x="90.2" y="56.7">J26</text>
<text x="133.4" y="59.3">Conn_01x01</text>
<text x="133.4" y="56.7">J38</text>
<text x="39.4" y="60.6">J8</text>
<text x="39.4" y="63.1">Conn_01x01</text>
<text x="39.4" y="64.4">J9</text>
<text x="90.2" y="63.1">Conn_01x01</text>
<text x="90.2" y="64.4">J28</text>
<text x="90.2" y="60.6">J27</text>
<text x="133.4" y="64.4">Conn_01x01</text>
<text x="133.4" y="61.8">J39</text>
<text x="217.7" y="64.4">SW3</text>
<text x="227.3" y="65.6">R8</text>
<text x="257.8" y="64.4">J43</text>
<text x="39.4" y="66.9">Conn_01x01</text>
<text x="39.4" y="70.7">Conn_01x01</text>
<text x="39.4" y="72">J11</text>
<text x="39.4" y="68.2">J10</text>
<text x="90.2" y="66.9">Conn_01x01</text>
<text x="215.4" y="66.9">SW_SPDT</text>
<text x="228" y="68.2">120</text>
<text x="257.8" y="66.9">DB9_Female</text>
<text x="39.4" y="74.5">Conn_01x01</text>
<text x="38.1" y="83.4">J1</text>
<text x="78.7" y="83.4">J16</text>
<text x="101.6" y="83.4">J29</text>
<text x="38.1" y="86">Conn_01x01</text>
<text x="38.1" y="87.2">J2</text>
<text x="38.1" y="89.8">Conn_01x01</text>
<text x="78.7" y="89.8">Conn_01x01</text>
<text x="78.7" y="86">Conn_01x01</text>
<text x="78.7" y="87.2">J17</text>
<text x="101.6" y="86">Conn_01x01</text>
<text x="101.6" y="89.8">Conn_01x01</text>
<text x="101.6" y="87.2">J30</text>
<text x="153.7" y="93.6">J40</text>
<text x="257.8" y="93.6">J44</text>
<text x="26.6" y="99.9">+3V3</text>
<text x="35.6" y="99.9">J3</text>
<text x="74.9" y="99.9">J18</text>
<text x="91.4" y="101.2">TE_AMPMODU_HEADER</text>
<text x="123.2" y="101.2">SW1</text>
<text x="134.6" y="101.2">SW2</text>
<text x="153.7" y="96.1">JST_PH_S4B</text>
<text x="154.8" y="101.2">+12V</text>
<text x="161.8" y="101.2">+5V</text>
<text x="224.3" y="99.9">J42</text>
<text x="257.8" y="96.1">DB9_Female</text>
<text x="34.8" y="102.5">SWD</text>
<text x="109.2" y="113.9">J31</text>
<text x="125.7" y="108.8">SW_SPDT</text>
<text x="137.2" y="108.8">SW_SPDT</text>
<text x="170.2" y="111.4">JST_PH_B4B</text>
<text x="170.2" y="108.8">J41</text>
<text x="249.9" y="113.9">VBUS</text>
<text x="69.9" y="115.2">JST_PH_B4B</text>
<text x="249.9" y="119">D+</text>
<text x="260.4" y="117.7">J45</text>
<text x="249.9" y="121.5">D-</text>
<text x="254.9" y="124.7" transform="rotate(-90 254.9 124.7)">GND</text>
<text x="257.4" y="124.7" transform="rotate(-90 257.4 124.7)">Shield</text>
<text x="260.4" y="120.2">USB_B</text>
<text x="220.2" y="130.4">Conn_01x10</text>
<text x="253.9" y="136.8">GND1</text>
</g>
</svg>
